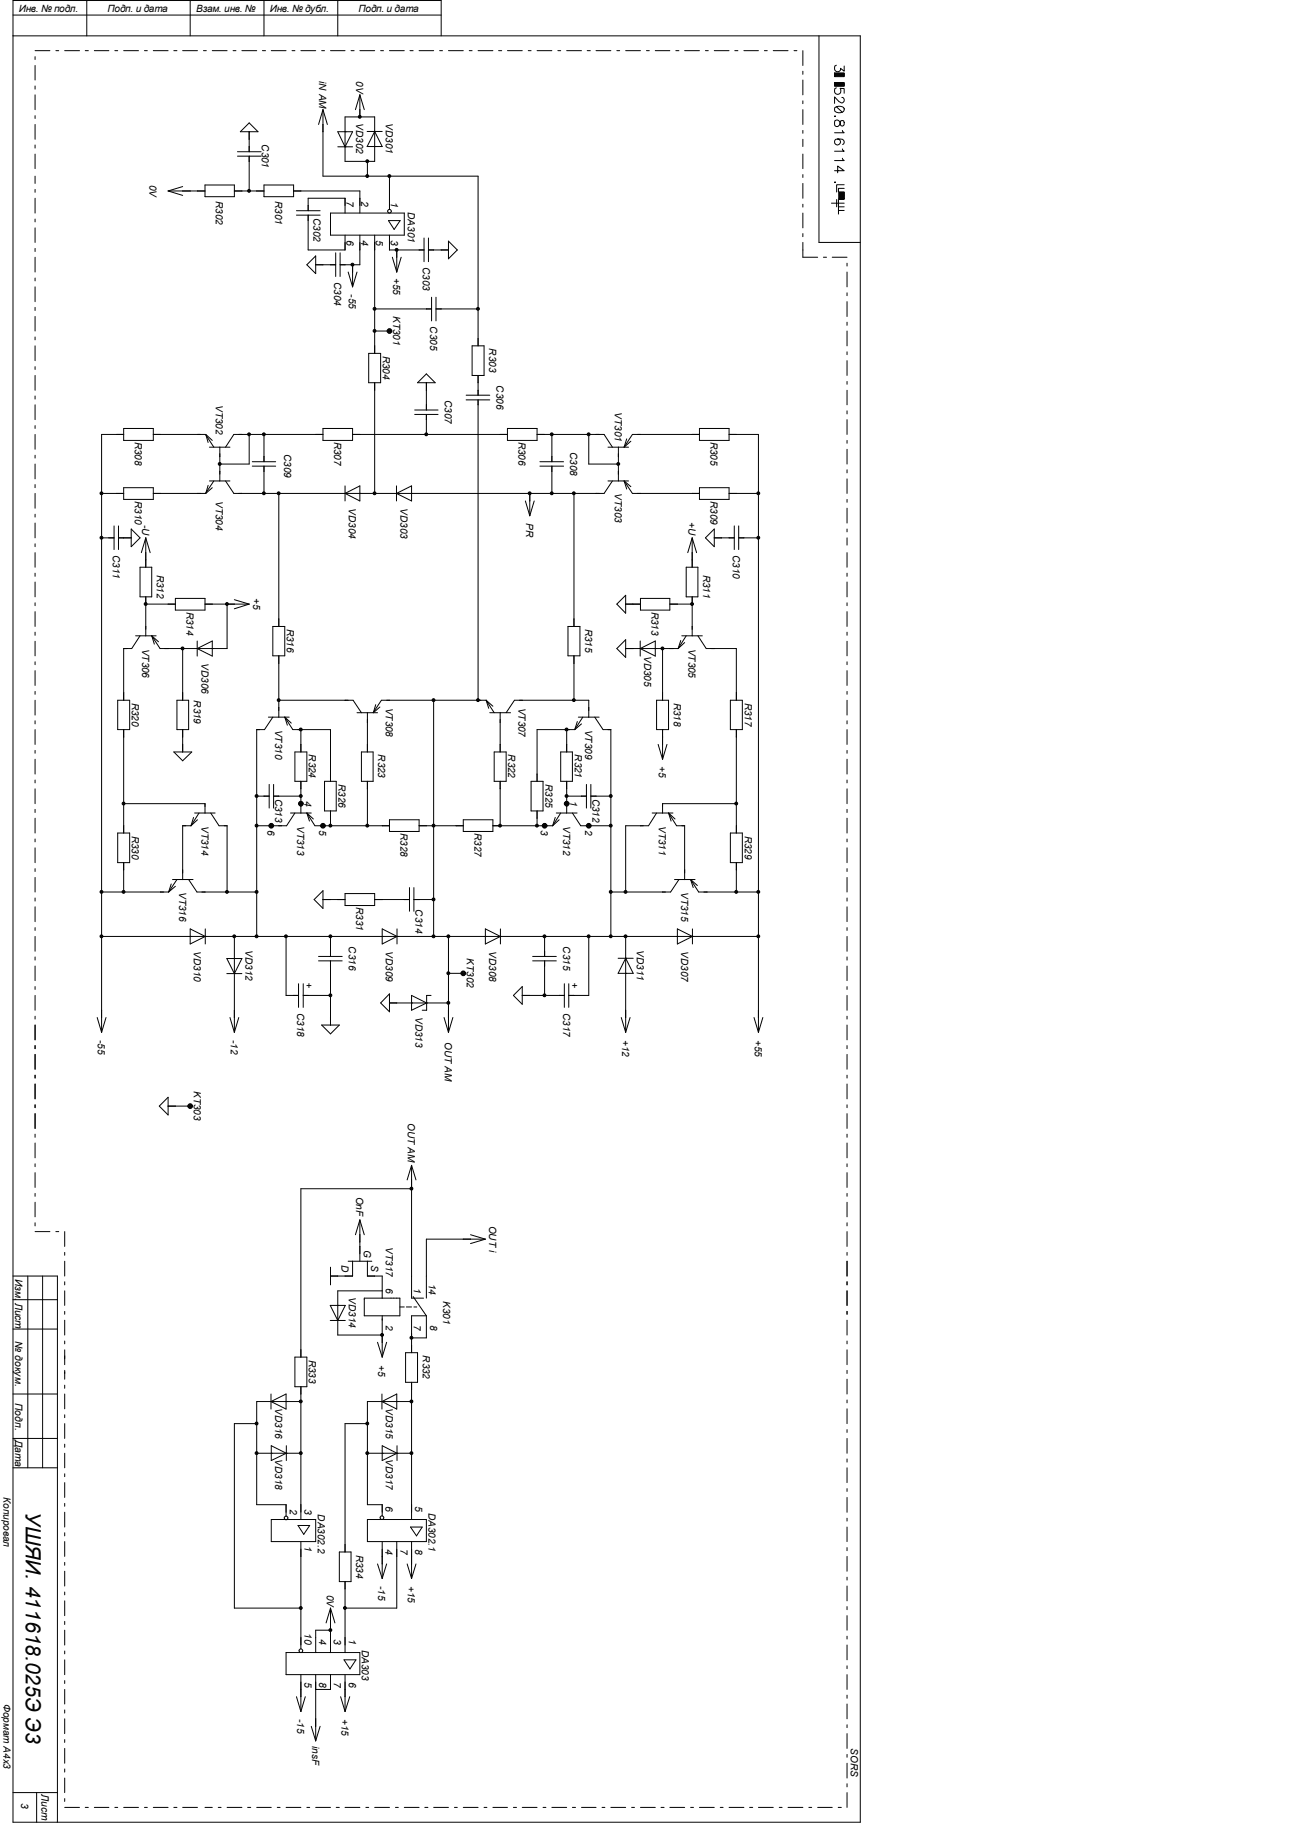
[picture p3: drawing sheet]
<svg xmlns="http://www.w3.org/2000/svg" width="210mm" height="297mm" viewBox="0 0 210 297" stroke-linecap="round" stroke-linejoin="round" font-family="sans-serif">
<g fill="none" stroke="#000" stroke-width=".16">
<path d="M2.1 5.8h138.1v291.1h-138.1v-296.8h69.8v5.7M2.1 2.5h69.8M5.7 9.2v.5M5.7 10.7v2.3M5.7 14v.5M5.7 15.5v2.4M5.7 18.8v.5M5.7 8.3h2.4M9.1 8.3h.5M10.5 8.3h2.5M13.9 8.3h.5M14.1 .1v5.7"/>
<path d="M15.4 8.3h2.3M18.7 8.3h.5M20.2 8.3h2.4M23.5 8.3h.5M25 8.3h2.4M28.3 8.3h.5M29.8 8.3h2.4M31 .1v5.7M33.1 8.3h.5M34.6 8.3h2.4M38 8.3h.4M39.4 8.3h2.4"/>
<path d="M42.8 8.3h.5M43 .1v5.7M44.2 8.3h2.4M47.6 8.3h.4M49 8.3h2.4M52.4 8.3h.5M52.6 17.9v10.8h25.3v27.6M52.6 17.9l.7 2.4M52.6 17.9l-.7 2.4M53.8 8.3h2.4M55 .1v5.7M56.2 19h4.8v7.3h-4.8z"/>
<path d="M57.2 8.3h.5M58.6 8.3h2.4M58.6 15.5v3.5M58.6 15.5l.8 2.4M58.6 15.5l-.7 2.4M62 8.3h.5M63.5 8.3h2.4M66.8 8.3h.5M68.3 8.3h2.4M71.6 8.3h.5M73.1 8.3h2.4M76.5 8.3h.4"/>
<path d="M77.9 8.3h2.4M81.2 8.3h.5M82.7 8.3h2.4M86.1 8.3h.4M87.5 8.3h2.4M90.9 8.3h.5M92.3 8.3h2.4M95.7 8.3h.5M97.1 8.3h2.4M100.5 8.3h.5M101.9 8.3h2.5M105.3 8.3h.5"/>
<path d="M106.8 8.3h2.3M110.1 8.3h.5M111.5 8.3h2.5M114.9 8.3h.5M116.4 8.3h2.4M119.7 8.3h.5M121.2 8.3h2.4M124.5 8.3h.5M126 8.3h2.4M129.4 8.3h.4M130.8 8.3v2.4M130.8 11.6v.5"/>
<path d="M130.8 13v2.5M130.8 16.4v.5M130.8 17.9v2.4M133.4 5.8v33.7h6.8M136 11.9h1.5v.6h-1.5zM136 13.5h1.5v.6h-1.5zM136 18.9h.1l-.1 .1zM136 11.9h1.5M136 12h1.5M136 12.1h1.5M136 12.2h1.5M136 12.3h1.5"/>
<path d="M136 12.4h1.5M136 13.5h1.5M136 13.6h1.5M136 13.7h1.5M136 13.8h1.5M136 13.9h1.5M136 14h1.5M136 17.5a1.07 1.07 0 0 1 1.5 .2v.2a.99 .99 0 0 1-1.5 .2zM136 19.7l.1-.1a.48 .48 0 0 1 .8 .4l.1 .4 .3 .1a.57 .57 0 0 0 .2-.8 .33 .33 0 0 0-.6 .2 .58 .58 0 0 1-.2 .6 .58 .58 0 0 1-.7-.1zM136.3 17.4l.9 .9M136.3 10.6a.53 .53 0 0 0-.4 .6 .53 .53 0 0 0 .6 .5 .53 .53 0 0 0 .4-.6l.6 .5v-.8M136.3 14.3a.54 .54 0 0 0-.4 .7 .54 .54 0 0 0 .7 .3 .54 .54 0 0 0 .4-.6l-.1-.3h.6v.8"/>
<path d="M137.2 15.9h.2l.1 .3v.4a.32 .32 0 0 1-.6 .1l-.9-.9v1M5.7 20.3v2.4M5.7 23.6v.5M5.7 25.1v2.4M5.7 28.7v1.2M5.7 30.9v.4M5.7 32.3v2.4M5.7 35.7v.5M5.7 37.1v2.4M27.4 31.1h6M27.4 31.1l2.4 .7M29.8 30.4l-2.4 .7"/>
<path d="M33.4 30.1h4.8v1.9h-4.8zM38.2 31.1h4.8M38.7 24.7h3.8M38.7 25.4h3.8M40.6 21.5v3.2M40.6 25.4v5.7M40.6 20l1.4 1.5h-2.8zM43 30.1h4.8v1.9h-4.8zM47.8 31.1h10.8v3.6M48.3 34.3h3.9M48.3 35.1h3.9M50.2 34.3v-2h6v2.4"/>
<path d="M50.2 35.1v5.6h6v-2.4M53.8 34.7h12.1v3.6h-12.1zM55 23.9h2.4M55 21.5h2.4l-1.2 2.4zM56.2 23.9h.1M56.2 21.5h.1M58.6 38.3v4.8h-3.2M59.8 21.4h2.5M59.9 26.3v2.4M61 21.4h.1M61 23.9h.1M61 38.3v19.3"/>
<path d="M61 21.4l1.3 2.5h-2.5zM63.3 35.9h1.9l-1 1.5zM63.5 38.3v2.4h5.6M63.5 28.7v5.4M69.1 38.8v3.8M69.8 38.8v3.8M73.1 39.3l1.4 1.4-1.4 1.5zM130.8 21.3v.4M130.8 22.7v1.2M130.8 25.1v2.4M130.8 28.4v.5M130.8 29.9v2.4"/>
<path d="M130.8 33.3v.4M130.8 34.7v2.4M130.8 38.1v.5M130.8 39.5v2.4h2.4M135.5 33.1h2M136 27.8h1.5l-1-.7v1.1M136 29.7h.1l-.1 .1zM136.3 32.5v1.2M136.5 22.6a.49 .49 0 0 1 .3 .8 .49 .49 0 0 1-.8 .1 .49 .49 0 0 1 .2-.8 1.62 1.62 0 0 1 1.3 .2 .44 .44 0 0 1-.2 .6M136.6 32.5v1.2M136.6 34.3h.9M136.7 32.3h.8"/>
<path d="M136.7 31.3h.8M136.7 31.4h.8M136.7 31.5h.8M136.7 31.6h.8M136.7 31.7h.8M136.7 31.8h.8M136.7 31.9h.8M136.7 32h.8M136.7 32.1h.8M136.7 32.2h.8M137.2 21.3l.3 .3h-1.5M137.2 24.3l.3 .3h-1.5"/>
<path d="M137.2 25.8l.3 .4h-1.5M137.5 30.1h-1.2v1.2M137.5 30.7h-.9v.6M137.5 32.4h-.8v.1h.8v-1.2h-.8v1.2M137.5 33.7h-.9v1.2M5.7 40.5v.5M5.7 41.9v2.4M5.7 45.3v.5M5.7 46.7v2.4M5.7 50.1v.5M5.7 51.6v2.3M5.7 54.9v.5"/>
<path d="M5.7 56.3v2.5M5.7 59.7v.5M51.4 43.1h3.3M51.4 41.7v2.9l-1.4-1.5zM54.7 41.2v3.8M55.4 41.2v3.8M56.7 44.3l.7 2.4M57.4 43.1v3.6M58.2 44.3l-.8 2.4M60.1 57.6h1.9v4.8h-1.9zM61 50.3h9.3M61 53.9h2.5"/>
<path d="M63.5 53.9h.1M63.9 41.9l.7 2.4M64.6 40.7v3.6M65.4 41.9l-.8 2.4M69.8 40.7h3.3M70.3 48.4v3.9M71 50.3h6.9M71 48.4v3.9M76.9 56.3h2v4.9h-2zM134.2 41.9h.5M135.6 41.9h2.4M138 42.9v.4"/>
<path d="M138 44.3v2.4M138 47.7v.5M138 49.1v2.5M138 52.5v.5M138 53.9v2.4M138 57.3v.5M138 58.8v2.4M5.7 61.2v2.4M5.7 64.5v.5M5.7 66v2.4M5.7 69.3v.5M5.7 70.8v2.4"/>
<path d="M5.7 74.2v.4M5.7 75.6v2.4M5.7 79v.5M20.2 70.8h-3.6v97.4M20.2 69.8h4.8v2h-4.8zM20.2 79.5h4.8v1.9h-4.8zM25 70.8h8.5l1.3 2.1M33.9 79.1l-.4 1.3 1.1-.9M34.1 78.4h3.4M34.1 72.9h3.4M34.6 71.8l-1.1-1 .4 1.3M34.8 78.4l-1.3 2h-8.5"/>
<path d="M35.8 72.9v5.5M36.7 78.4l1.4 2h60.3l1.4-2M40.6 70.8v4.8h-4.8M41.1 75.2h3.8M41.1 75.9h3.8M43 70.8v4.4M43 75.9v4.5M52.6 70.8h-14.5l-1.4 2.1M52.6 69.8h4.8v2h-4.8zM56.2 79.2v2.4M57.4 70.8h25.3M61 62.4v18"/>
<path d="M64.6 79.2v2.4M67.6 66.8h3.8M67.6 67.5h3.8M68 62.4l1.5-1.5 1.4 1.5zM69.5 62.4v4.4M69.5 67.5v3.3M75.9 64.4h3.9M75.9 65.2h3.9M77.9 61.2v3.2M77.9 65.2v48.9M82.7 69.8h4.8v2h-4.8zM87.5 70.8h10.9l1.4 2.1"/>
<path d="M88 75.2h3.8M88 75.9h3.8M89.9 70.8v4.4M89.9 75.9v4.5M95.9 70.8v4.8h4.9M99.1 78.4h3.3M99.1 72.9h3.3M100.8 72.9v5.5M101.7 78.4l1.3 2h11M101.7 78.4l1.1 .9M101.7 78.4l.4 1.3M102.1 71.5l-.4 1.4"/>
<path d="M102.8 71.9l-1.1 1M114 70.8h-11l-1.3 2.1M114 69.8h4.8v2h-4.8zM114 79.5h4.8v1.9h-4.8zM118.8 70.8h4.8v97.4M138 62.1v.5M138 63.6v2.4M138 66.9v.5M138 68.4v2.4M138 71.8v.4M138 73.2v2.4M138 76.5v.5"/>
<path d="M138 78v2.4M5.7 80.4v2.4M5.7 83.8v.4M5.7 85.2v2.4M5.7 88.6v.5M5.7 90v2.4M5.7 93.4v.5M5.7 94.8v2.4M5.7 98.2v.5M5.7 99.7v2.4M16.6 80.4h3.6M16.6 87.6h2"/>
<path d="M18.6 85.7v3.8M19.3 87.6h2.1M19.3 85.7v3.8M21.4 86.2l1.4 1.4-1.4 1.5zM22.8 92.4h1.9v4.8h-1.9zM23.7 98.4h4.9M23.7 87.6v4.8M23.7 97.2v6.4M23.7 87.6l.8 2.4M23.7 87.6l-.7 2.4M28.6 97.5h4.8v1.9h-4.8zM33.4 98.4h7.2"/>
<path d="M37 98.4v7.3h-10.9l-1.4-2.1M38.2 97.7l2.4 .7M40.6 98.4l-2.4 .8M45.4 80.4v21.7M56.2 80.4h.1M56.2 80.4l2.4-1.2v2.4zM58.6 80.4h.1M64.6 80.4h.1M64.6 80.4l2.5-1.2v2.4zM67.1 80.4h.1M85.6 81.6l.7 2.4M86.3 80.4v3.6"/>
<path d="M87 81.6l-.7 2.4M93.5 80.4v21.7M101.9 98.4h2.5M101.9 97v2.9l-1.4-1.5zM104.4 97.5h4.7v1.9h-4.7zM109.1 98.4h3.7M111.8 92.4h1.9v4.8h-1.9zM112.8 87.6v4.8M112.8 97.2v6.4M112.8 87.6l.7 2.4M112.8 87.6l-.7 2.4M116.4 87.6h3.2"/>
<path d="M116.4 86.2v2.9l-1.5-1.5zM118.8 80.4h4.8M119.6 85.7v3.8M120.4 87.6h3.2M120.4 85.7v3.8M138 81.4v.4M138 82.8v2.4M138 86.2v.5M138 87.6v1.2M138 90v2.4M138 93.4v.5M138 94.8v2.4"/>
<path d="M138 98.2v.5M138 99.7v2.4M5.7 103v.5M5.7 104.5v2.3M5.7 107.8v.5M5.7 109.3v2.4M5.7 112.6v.5M5.7 114.1v2.4M5.7 117.4v.5M5.7 118.9v2.4M19.2 114.1h1.9v4.8h-1.9zM20.2 118.9v16.8"/>
<path d="M22.1 103.6h3.3M22.8 103.6l-1.3 2.1h-1.3v8.4M24.7 103.6l1.1 1M24.7 103.6l.4 1.3M28.8 114.1h1.9v4.8h-1.9zM29.8 105.7v8.4M29.8 118.9v3.6M32.1 105.7h.1M32.1 104.4v2.5M32.1 105.7l2.5-1.3v2.5zM34.6 105.7h.1M43.7 116.8h3.4"/>
<path d="M44.4 116.8l-1.3 2.1h-1.3v33.7M44.4 102.1h2v4.7h-2zM45.4 106.8v10M45.4 114.1h12.1l1.4 2M46.4 116.8l1.3 2.1h6.1v8.4M46.4 116.8l1.1 1M46.4 116.8l.4 1.4M49 118.9v3.6M58.2 116.1h3.3M59.9 116.1v6.4M61.2 114.8l-.4 1.3 1.1-.9M70.7 114.1v38.5"/>
<path d="M79.2 114.1h-17.1l-1.3 2M79.2 114.1l.4 1.3M79.2 114.1l1.1 1M79.2 114.1l1.3 2M79.8 116.1h3.4M81.5 116.1v6.4M82.5 116.1l1.3-2h12.1v2.7M92.3 118.9v3.6M92.5 102.1h2v4.7h-2zM93.5 106.8v7.3M93.6 118.9h-6.1v8.4M94.1 117.6l-.5 1.3"/>
<path d="M94.2 116.8h3.4M94.7 117.9l-1.1 1M95 116.8l-1.4 2.1M96.9 116.8l1.4 2.1h1.2v33.7M100.5 105.7l1.4-1.5v2.9zM101.9 105.7h8.6M104.3 105.7h.1M104.3 104.4v2.5M104.3 105.7l2.5-1.3v2.5zM106.8 105.7h.1M107 114.1h1.9v4.8h-1.9zM107.9 105.7v8.4"/>
<path d="M107.9 118.9v4.8M110.9 104.4l-.4 1.3M111.1 103.6h3.3M111.5 104.7l-1 1M111.8 103.6l-1.3 2.1M113.7 103.6l1.4 2.1h4.9v8.4M119 114.1h1.9v4.8h-1.9zM120 118.9v16.8M138 103v.5M138 104.5v2.3M138 107.8v.5M138 109.3v2.4"/>
<path d="M138 112.6v.5M138 114.1v2.4M138 117.4v.5M138 118.9v2.4M5.7 122.3v.4M5.7 123.7v2.4M5.7 127.1v.5M5.7 128.5v2.4M5.7 131.9v.5M5.7 133.3v2.4M5.7 136.7v.5M5.7 138.1v2.4"/>
<path d="M19.2 135.7h1.9v4.8h-1.9zM20.2 130.9h13.2v1.6M28.3 122.5h2.9l-1.4 1.5zM31.1 134.5h-1.3v8.8M31.5 133.2l-.4 1.3M31.7 132.5h3.4M32.2 133.6l-1.1 .9M32.4 132.5l-1.3 2M34.3 132.5l1.4 2h1.3v10.8M41.8 129.7h2.1M43.9 127.8v3.9M44.2 134.5h.1"/>
<path d="M44.6 129.7h4.4M44.6 127.8v3.9M47.3 132.5h3.4M48 132.5l-1.3 2h-4.9M48 122.5h2v4.8h-2zM49 130.9h.1M49 127.3v5.2M50 132.5l1.3 2h12.2M50 132.5l1.1 .9M50 132.5l.4 1.3M52.6 134.5h.1M52.9 127.3h1.9v4.8h-1.9z"/>
<path d="M53.8 132.1v2.4M58.9 122.5h1.9v4.8h-1.9zM59.9 127.3v7.2M63.5 133.6h4.8v1.9h-4.8zM68.3 134.5h7.2M75.5 133.6h4.8v1.9h-4.8zM80.3 134.5h9.7M80.5 122.5h2v4.8h-2zM81.5 127.3v7.2M86.5 127.3h2v4.8h-2zM87.5 132.1v2.4M88.7 134.5h.1"/>
<path d="M90.5 133.2l-.5 1.3M90.6 132.5h3.4M91.1 133.6l-1.1 .9M91.4 122.5h1.9v4.8h-1.9zM91.4 132.5l-1.4 2M92.3 130.9h.1M92.3 129.7h3.2M92.3 127.3v5.2M93.3 132.5l1.3 2h4.9M95.5 127.8v3.9M95.9 134.5h.1M96.3 129.7h3.2"/>
<path d="M96.3 127.8v3.9M106.3 132.5h3.3M107 132.5l-1.3 2h-3.8v10.8M107.2 121.3l.7 2.4M108.7 121.3l-.8 2.4M108.9 132.5l1.3 2h1.3v8.8M108.9 132.5l1.1 .9M108.9 132.5l.4 1.3M119 135.7h1.9v4.8h-1.9zM120 130.9h-12.1v1.6M138 122.3v.4M138 123.7v2.4"/>
<path d="M138 127.1v.5M138 128.5v2.4M138 131.9v.5M138 133.3v2.4M138 136.7v.5M138 138.1v2.4M5.7 141.5v.5M5.7 143v2.3M5.7 146.3v.5M5.7 147.7v2.5M5.7 151.1v.5M5.7 152.6v2.4"/>
<path d="M5.7 155.9v.5M5.7 157.4v2.4M16.6 145.3h10.9M16.6 152.6h107M20.2 140.5v4.8M27.9 144l-.4 1.3M28.1 143.3h3.4M28.6 144.4l-1.1 .9M28.8 143.3l-1.3 2M30.7 143.3l1.4 2h9.7M31 152.6h.1M31 151.3l2.4 1.3-2.4 1.2z"/>
<path d="M33.4 152.6h.1M33.4 151.3v2.5M37 158.6h2.4M37 156.2h2.4l-1.2 2.4zM38.2 158.6h.1M38.2 156.2h.1M38.2 152.6v15.6M46.6 152.6v9.6h2M51.9 156.5h3.9M51.9 155.8h3.9M52.6 145.1v2.9l-1.4-1.4zM52.6 146.6h3.6"/>
<path d="M53.8 152.6v3.2M53.8 156.5v10.5M56.2 145.6h4.8v1.9h-4.8zM61 146.6h5.7M62.3 152.6h.1M62.3 151.3l2.4 1.3-2.4 1.2zM64.7 152.6h.1M64.7 151.3v2.5M66.7 144.6v3.9M67.4 146.6h3.3M67.4 144.6v3.9M73.1 152.6v15.6"/>
<path d="M73.1 158.6h2.4M75.5 158.6h.1M79.1 152.6h.1M79.1 151.3l2.4 1.3-2.4 1.2zM81.5 152.6h.1M81.5 151.3v2.5M86.8 156.5h3.8M86.8 155.8h3.8M88.7 152.6v3.2M88.7 156.5v5.7M95.9 152.6v9.6h-3.2M100.7 156.1h2.5"/>
<path d="M101.9 156.1h.1M101.9 158.6h.1M101.9 156.1l1.3 2.5h-2.5zM101.9 152.6v15.6M109.9 143.3h3.3M110.4 152.6h.1M110.4 151.3l2.4 1.3-2.4 1.2zM110.6 143.3l-1.3 2h-9.8M112.5 143.3l1.3 2h9.8M112.5 143.3l1.1 1M112.5 143.3l.4 1.3M112.8 152.6h.1"/>
<path d="M112.8 151.3v2.5M120 140.5v4.8M138 141.5v.5M138 143v2.3M138 146.3v.5M138 147.7v2.5M138 151.1v.5M138 152.6v2.4M138 155.9v.5M138 157.4v2.4M5.7 160.7v.5M5.7 162.2v2.4"/>
<path d="M5.7 165.6v.4M5.7 167v2.4M5.7 170.3v.6M5.7 171.8v2.4M5.7 175.2v.4M5.7 176.6v2.4M15.8 165.8l.8 2.4M17.3 165.8l-.7 2.4M27.4 178.8v2.9l-1.4-1.5zM37.5 165.8l.7 2.4M38.9 165.8l-.7 2.4M48.6 160.3v3.8"/>
<path d="M49.4 162.2h4.4M49.4 160.3v3.8M52.4 167h2.9l-1.5 1.4zM63.5 163.4h9.6M63.5 161.9v2.9l-1.5-1.4zM67.1 163.4h.1M67.1 162.2l2.4 1.2-2.4 1.2zM69.5 163.4h.1M70.2 162.2h-.7v2.4h-.7M72.3 165.8l.8 2.4M73.8 165.8l-.7 2.4M85.1 162.2h6.8"/>
<path d="M85.1 160.7v2.9l-1.4-1.4zM91.9 160.3v3.8M92.7 160.3v3.8M101.2 165.8l.7 2.4M102.7 165.8l-.8 2.4M122.9 165.8l.7 2.4M124.3 165.8l-.7 2.4M138 160.7v.5M138 162.2v2.4M138 165.6v.4M138 167v2.4M138 170.3v.6"/>
<path d="M138 171.8v2.4M138 175.2v.4M138 176.6v2.4M5.7 180v.5M5.7 181.4v2.5M5.7 184.8v.5M5.7 186.2v2.4M5.7 189.6v.5M5.7 191.1v2.4M5.7 194.4v.5M5.7 195.9v2.3M5.7 199.2v.5"/>
<path d="M27.4 180.2h3.6M31 180.2h.1M58.6 198.8v6.7M58.6 198.8l-.7 2.4M58.6 198.8l.8 2.4M67.1 193.7h-18.1v27.4M67.1 189.9v21.6h1.9M67.1 189.9l-.8 2.3M67.1 189.9l.7 2.3M138 180v.5M138 181.4v2.5M138 184.8v.5"/>
<path d="M138 186.2v2.4M138 189.6v.5M138 191.1v2.4M138 194.4v.5M138 195.9v2.3M138 199.2v.5M2.1 207.9h7.3v89M2.1 211.8h7.3M2.1 216.5h7.3M4.5 207.9v31.2M5.7 200.7h2.4M6.9 207.9v31.2"/>
<path d="M9.1 200.7h.5M10.5 200.7v2.4M10.5 204v.5M10.5 205.5v2.4M10.5 208.8v.5M10.5 210.3v2.4M10.5 213.7v.4M10.5 215.1v2.4M10.5 218.5v.4M10.5 219.9v2.4M53.8 215.1h2.5M53.8 212.7h2.5l-1.3 2.4z"/>
<path d="M53.8 206.5v2.8M55 215.1h.1M55 212.7h.1M56.7 205.5h3.9M57.4 205.5v2.4h-3.6M59.4 211.5h5.8v2.9h-5.8zM59.9 205.5v2.4h2.4v3.6M61.5 218.7l.8 2.4M62.3 214.4v6.7M62.3 210.3h-7.3v7.2h7.3M63 218.7l-.7 2.4M65.2 212.9h.7"/>
<path d="M66.2 212.9h.9M67.3 211.2l2.2 3.2M67.4 212.9h.5M69.5 214.4h-2.4v6M69.5 214.4v3.6h-2.4M76.7 201.2l2.4 .7M79.1 201.9h-9.6v9.6M79.1 201.9l-2.4 .7M138 200.7v2.4M138 204v.5M138 205.5v2.4M138 208.8v.5"/>
<path d="M138 210.3v2.4M138 213.7v.4M138 215.1v2.4M138 218.5v.4M138 219.9v2.4M2.1 234.4h7.3M2.1 239.1h7.3M2.1 227.1h7.3M10.5 223.3v1.4M10.5 225.7v.5M10.5 227.1v2.4M10.5 230.5v.5"/>
<path d="M10.5 231.9v2.5M10.5 235.3v.5M10.5 236.8v2.3M41.8 231.9h-3.6v30.1h10.8M41.8 236.8h7.2M44.2 228.3h.1M44.2 228.3l2.4-1.2v2.5zM44.2 227.1v2.5M44.2 236.8h.1M44.2 235.5l2.5 1.3-2.5 1.2zM46.6 228.3h.1M46.7 236.8h.1"/>
<path d="M46.7 235.5v2.5M48 221.1h2v4.8h-2zM49 225.9v21.7M49 228.3h-7.2v16.9h4.8v1.8M59.9 231.9h-3.7v21M59.9 236.8h7.2M62.2 228.3h.1M62.2 228.3l2.4-1.2v2.5zM62.2 227.1v2.5M62.3 236.8h.1M62.3 235.5l2.4 1.3-2.4 1.2zM64.6 228.3h.1"/>
<path d="M64.7 236.8h.1M64.7 235.5v2.5M66.1 220.4h1.9v4.8h-1.9zM67.1 228.3h-7.2v16.9h2.4v1.8M67.1 225.2v22.4M138 223.3v.5M138 224.7v2.4M138 228.1v.5M138 229.5v2.4M138 232.9v.5M138 234.4v2.4M138 237.7v.5"/>
<path d="M138 239.1v2.5M10.5 240.1v.5M10.5 241.6v2.4M10.5 244.9v.5M10.5 246.4v2.4M10.5 249.7v.5M10.5 251.2v2.4M10.5 254.6v.4M10.5 256v2.4M10.5 259.4v.4M44.2 247.6h7.2v3.6h-7.2zM48.6 248.5h1.9l-1 1.5z"/>
<path d="M49 251.2v17.4M55.3 252.9h1.9v4.8h-1.9zM56.2 257.7v11.5M59.9 247.6h9.6v3.6h-9.6zM61.5 254.8l.8 2.4M62.3 251.2v6M63 254.8l-.7 2.4M64.6 251.2v10.8h-8.4M66.3 254.8l.8 2.4M66.9 248.8h1.9l-.9 1.4zM67.1 251.2v6M67.8 254.8l-.7 2.4"/>
<path d="M138 242.5v.5M138 244v2.4M138 247.4v.4M138 248.8v2.4M138 252.1v.5M138 253.6v2.4M138 257v.4M138 258.4v2.4M10.5 260.8v2.4M10.5 264.2v.5M10.5 265.6v2.4M10.5 269v.5"/>
<path d="M10.5 270.4v2.4M10.5 273.8v.5M10.5 275.3v2.3M10.5 278.6v.5M46.6 269.2h12v3.6h-12zM48.3 276.4l.7 2.4M49 272.8v6M49.7 276.4l-.7 2.4M51.4 272.8v10.8M53.8 262v7.2M53.8 272.8v2.5h-2.4M53.8 265.6h-2.4v3.6"/>
<path d="M53.8 262l.8 2.4M53.8 262l-.7 2.4M55.5 276.4l.7 2.4M56 270.4h2l-1 1.5zM56.2 272.8v6M57 276.4l-.8 2.4M138 261.7v.6M138 263.2v2.4M138 266.6v.4M138 268v2.4M138 271.4v.5M138 272.8v2.5"/>
<path d="M138 276.2v.5M138 277.6v2.4M2.1 292.1h7.3M6 292.1v4.8M10.5 280v2.4M10.5 283.4v.5M10.5 284.9v2.4M10.5 288.2v.5M10.5 289.7v2.4M10.5 293v.5M10.5 294.5h2.5M13.9 294.5h.5"/>
<path d="M15.4 294.5h2.3M18.7 294.5h.5M20.2 294.5h2.4M23.5 294.5h.5M25 294.5h2.4M28.3 294.5h.5M29.8 294.5h2.4M33.4 294.5h1.2M35.6 294.5h.4M37 294.5h2.4M40.3 294.5h.6M41.8 294.5h2.4"/>
<path d="M45.2 294.5h.4M46.6 294.5h2.4M50 294.5h.5M50.7 281.3l.7 2.3M51.4 294.5h2.4M52.2 281.3l-.8 2.3M54.8 294.5h.5M56.2 294.5h2.4M59.6 294.5h.5M61 294.5h2.5M64.4 294.5h.5M65.9 294.5h2.4"/>
<path d="M69.2 294.5h.5M70.7 294.5h2.4M74 294.5h.5M75.5 294.5h2.4M78.9 294.5h.4M80.3 294.5h2.4M83.7 294.5h.5M85.1 294.5h2.4M88.5 294.5h.4M89.9 294.5h2.4M93.3 294.5h.5M94.7 294.5h2.4"/>
<path d="M98.1 294.5h.5M99.5 294.5h2.4M102.9 294.5h.5M104.4 294.5h2.4M107.7 294.5h.5M109.1 294.5h2.4M112.5 294.5h.5M114 294.5h2.4M117.3 294.5h.5M118.8 294.5h2.4M122.1 294.5h.5M123.6 294.5h2.4"/>
<path d="M127 294.5h.4M128.4 294.5h2.4M131.8 294.5h.4M133.2 294.5h2.4M136.6 294.5h.5M138 281v.5M138 282.4v2.5M138 285.8v.5M138 287.3v2.4M138 290.6v.5M138 292.1v2.4"/>
<circle cx="63.5" cy="34.4" r=".3"/>
<circle cx="63.5" cy="53.9" r=".38"/>
<circle cx="63.5" cy="53.9" r=".21"/>
<circle cx="63.5" cy="53.9" r=".3"/>
<circle cx="63.5" cy="53.9" r=".08"/>
<circle cx="44.2" cy="134.5" r=".38"/>
<circle cx="44.2" cy="134.5" r=".21"/>
<circle cx="44.2" cy="134.5" r=".3"/>
<circle cx="44.2" cy="134.5" r=".08"/>
<circle cx="49" cy="130.9" r=".38"/>
<circle cx="49" cy="130.9" r=".21"/>
<circle cx="49" cy="130.9" r=".3"/>
<circle cx="49" cy="130.9" r=".08"/>
<circle cx="52.6" cy="134.5" r=".38"/>
<circle cx="52.6" cy="134.5" r=".21"/>
<circle cx="52.6" cy="134.5" r=".3"/>
<circle cx="52.6" cy="134.5" r=".08"/>
<circle cx="88.7" cy="134.5" r=".38"/>
<circle cx="88.7" cy="134.5" r=".21"/>
<circle cx="88.7" cy="134.5" r=".3"/>
<circle cx="88.7" cy="134.5" r=".08"/>
<circle cx="92.3" cy="130.9" r=".38"/>
<circle cx="92.3" cy="130.9" r=".21"/>
<circle cx="92.3" cy="130.9" r=".3"/>
<circle cx="92.3" cy="130.9" r=".08"/>
<circle cx="95.9" cy="134.5" r=".38"/>
<circle cx="95.9" cy="134.5" r=".21"/>
<circle cx="95.9" cy="134.5" r=".3"/>
<circle cx="95.9" cy="134.5" r=".08"/>
<circle cx="75.5" cy="158.6" r=".38"/>
<circle cx="75.5" cy="158.6" r=".21"/>
<circle cx="75.5" cy="158.6" r=".3"/>
<circle cx="75.5" cy="158.6" r=".08"/>
<circle cx="31" cy="180.2" r=".38"/>
<circle cx="31" cy="180.2" r=".21"/>
<circle cx="31" cy="180.2" r=".3"/>
<circle cx="31" cy="180.2" r=".08"/>
<circle cx="46.6" cy="247.3" r=".3"/>
<circle cx="62.2" cy="247.3" r=".3"/>
<circle cx="49" cy="268.9" r=".3"/>
</g>
<g fill="#000" stroke="#000" stroke-width=".16">
<circle cx="58.6" cy="19" r=".23"/>
<circle cx="40.6" cy="31.1" r=".23"/>
<circle cx="59.8" cy="26.3" r=".23"/>
<circle cx="59.8" cy="28.7" r=".23"/>
<circle cx="63.4" cy="28.7" r=".23"/>
<circle cx="57.4" cy="43.1" r=".23"/>
<circle cx="61" cy="50.3" r=".23"/>
<circle cx="61" cy="53.9" r=".23"/>
<circle cx="64.6" cy="40.7" r=".23"/>
<circle cx="77.9" cy="50.3" r=".23"/>
<circle cx="35.8" cy="75.6" r=".23"/>
<circle cx="40.6" cy="70.8" r=".23"/>
<circle cx="43" cy="70.8" r=".23"/>
<circle cx="69.4" cy="70.8" r=".23"/>
<circle cx="89.9" cy="70.8" r=".23"/>
<circle cx="95.9" cy="70.8" r=".23"/>
<circle cx="100.7" cy="75.6" r=".23"/>
<circle cx="16.5" cy="87.6" r=".23"/>
<circle cx="16.5" cy="80.4" r=".23"/>
<circle cx="23.7" cy="98.4" r=".23"/>
<circle cx="37" cy="98.4" r=".23"/>
<circle cx="43" cy="80.4" r=".23"/>
<circle cx="45.4" cy="80.4" r=".23"/>
<circle cx="61" cy="80.4" r=".23"/>
<circle cx="86.3" cy="80.4" r=".23"/>
<circle cx="89.9" cy="80.4" r=".23"/>
<circle cx="93.5" cy="80.4" r=".23"/>
<circle cx="112.8" cy="98.4" r=".23"/>
<circle cx="123.5" cy="80.4" r=".23"/>
<circle cx="123.5" cy="87.6" r=".23"/>
<circle cx="29.7" cy="105.6" r=".23"/>
<circle cx="45.4" cy="114.1" r=".23"/>
<circle cx="49" cy="118.9" r=".23"/>
<circle cx="70.6" cy="114.1" r=".23"/>
<circle cx="77.9" cy="114.1" r=".23"/>
<circle cx="92.3" cy="118.9" r=".23"/>
<circle cx="93.5" cy="114.1" r=".23"/>
<circle cx="107.9" cy="105.6" r=".23"/>
<circle cx="20.1" cy="130.9" r=".23"/>
<circle cx="41.8" cy="129.7" r=".23"/>
<circle cx="41.8" cy="134.5" r=".23"/>
<circle cx="44.2" cy="134.5" r=".23"/>
<circle cx="49" cy="129.7" r=".23"/>
<circle cx="49" cy="130.9" r=".23"/>
<circle cx="52.6" cy="134.5" r=".23"/>
<circle cx="53.8" cy="134.5" r=".23"/>
<circle cx="59.8" cy="134.5" r=".23"/>
<circle cx="70.6" cy="134.5" r=".23"/>
<circle cx="81.5" cy="134.5" r=".23"/>
<circle cx="87.5" cy="134.5" r=".23"/>
<circle cx="88.7" cy="134.5" r=".23"/>
<circle cx="92.3" cy="130.9" r=".23"/>
<circle cx="92.3" cy="129.7" r=".23"/>
<circle cx="99.5" cy="129.7" r=".23"/>
<circle cx="99.5" cy="134.5" r=".23"/>
<circle cx="120" cy="130.9" r=".23"/>
<circle cx="16.5" cy="145.3" r=".23"/>
<circle cx="16.5" cy="152.5" r=".23"/>
<circle cx="20.1" cy="145.3" r=".23"/>
<circle cx="37" cy="145.3" r=".23"/>
<circle cx="38.2" cy="152.5" r=".23"/>
<circle cx="41.8" cy="145.3" r=".23"/>
<circle cx="41.8" cy="152.5" r=".23"/>
<circle cx="46.6" cy="152.5" r=".23"/>
<circle cx="53.8" cy="152.5" r=".23"/>
<circle cx="70.6" cy="152.5" r=".23"/>
<circle cx="70.6" cy="146.5" r=".23"/>
<circle cx="73" cy="158.6" r=".23"/>
<circle cx="73" cy="152.5" r=".23"/>
<circle cx="88.7" cy="152.5" r=".23"/>
<circle cx="95.9" cy="152.5" r=".23"/>
<circle cx="99.5" cy="152.5" r=".23"/>
<circle cx="99.5" cy="145.3" r=".23"/>
<circle cx="101.9" cy="152.5" r=".23"/>
<circle cx="101.9" cy="145.3" r=".23"/>
<circle cx="120" cy="145.3" r=".23"/>
<circle cx="123.5" cy="152.5" r=".23"/>
<circle cx="123.5" cy="145.3" r=".23"/>
<circle cx="53.8" cy="162.2" r=".23"/>
<circle cx="73" cy="163.4" r=".23"/>
<circle cx="88.7" cy="162.2" r=".23"/>
<circle cx="67" cy="193.7" r=".23"/>
<circle cx="62.3" cy="217.5" r=".23"/>
<circle cx="67" cy="218" r=".23"/>
<circle cx="41.8" cy="236.7" r=".23"/>
<circle cx="41.8" cy="231.9" r=".23"/>
<circle cx="49" cy="228.3" r=".23"/>
<circle cx="49" cy="236.7" r=".23"/>
<circle cx="59.8" cy="231.9" r=".23"/>
<circle cx="59.8" cy="236.7" r=".23"/>
<circle cx="67" cy="228.3" r=".23"/>
<circle cx="67" cy="236.7" r=".23"/>
<circle cx="49" cy="262" r=".23"/>
<circle cx="53.8" cy="265.6" r=".23"/>
<circle cx="56.2" cy="262" r=".23"/>
</g>
<text font-size="3.4" x="4.2" y="246.4" transform="rotate(90 4.2 246.4)">УШЯИ. 411618.025Э Э3</text>
<g font-size="1.7">
<text x="56.4" y="32.8" transform="rotate(90 56.4 32.8)">7</text>
<text x="58.8" y="32.8" transform="rotate(90 58.8 32.8)">2</text>
<text x="63.7" y="32.9" transform="rotate(90 63.7 32.9)">1</text>
<text x="56.4" y="39.1" transform="rotate(90 56.4 39.1)">6</text>
<text x="58.8" y="39.1" transform="rotate(90 58.8 39.1)">4</text>
<text x="61.3" y="39.1" transform="rotate(90 61.3 39.1)">5</text>
<text x="63.7" y="39.1" transform="rotate(90 63.7 39.1)">3</text>
<text x="2.5" y="208.4" transform="rotate(90 2.5 208.4)">Изм.</text>
<text x="2.5" y="212.2" transform="rotate(90 2.5 212.2)">Лист</text>
<text x="2.5" y="218.5" transform="rotate(90 2.5 218.5)">№ докум.</text>
<text x="2.5" y="228.6" transform="rotate(90 2.5 228.6)">Подп.</text>
<text x="2.5" y="234.6" transform="rotate(90 2.5 234.6)">Дата</text>
<text x="47.2" y="245.9" transform="rotate(90 47.2 245.9)">2</text>
<text x="49.6" y="245.9" transform="rotate(90 49.6 245.9)">3</text>
<text x="62.8" y="245.4" transform="rotate(90 62.8 245.4)">6</text>
<text x="67.6" y="245.4" transform="rotate(90 67.6 245.4)">5</text>
<text x="49.6" y="251.9" transform="rotate(90 49.6 251.9)">1</text>
<text x="62.8" y="252.4" transform="rotate(90 62.8 252.4)">4</text>
<text x="65.2" y="252.4" transform="rotate(90 65.2 252.4)">7</text>
<text x="67.6" y="252.4" transform="rotate(90 67.6 252.4)">8</text>
<text x="49.6" y="266.1" transform="rotate(90 49.6 266.1)">10</text>
<text x="52" y="267.1" transform="rotate(90 52 267.1)">4</text>
<text x="54.4" y="267.1" transform="rotate(90 54.4 267.1)">3</text>
<text x="56.8" y="267.1" transform="rotate(90 56.8 267.1)">1</text>
<text x="49.6" y="274" transform="rotate(90 49.6 274)">5</text>
<text x="52" y="274" transform="rotate(90 52 274)">8</text>
<text x="54.4" y="274" transform="rotate(90 54.4 274)">7</text>
<text x="56.8" y="274" transform="rotate(90 56.8 274)">6</text>
<text x="3.4" y="293.8" transform="rotate(90 3.4 293.8)">3</text>
<text x="6.8" y="292.3" transform="rotate(90 6.8 292.3)">Лист</text>
</g>
<g font-size="1.6">
<text x="3.1" y="2">Инв. № подл.</text>
<text x="17.5" y="2">Подп. и дата</text>
<text x="32" y="2">Взам. инв. №</text>
<text x="44" y="2">Инв. № дубл.</text>
<text x="58.4" y="2">Подп. и дата</text>
<text x="52" y="13.2" transform="rotate(90 52 13.2)">iN AM</text>
<text x="58" y="13.3" transform="rotate(90 58 13.3)">0V</text>
<text x="42.7" y="23.5" transform="rotate(90 42.7 23.5)">C301</text>
<text x="58" y="20.1" transform="rotate(90 58 20.1)">VD302</text>
<text x="62.9" y="20.1" transform="rotate(90 62.9 20.1)">VD301</text>
<text x="24.4" y="30.1" transform="rotate(90 24.4 30.1)">0V</text>
<text x="35.2" y="32.7" transform="rotate(90 35.2 32.7)">R302</text>
<text x="44.8" y="32.7" transform="rotate(90 44.8 32.7)">R301</text>
<text x="51.1" y="35.5" transform="rotate(90 51.1 35.5)">C302</text>
<text x="66.5" y="34.5" transform="rotate(90 66.5 34.5)">DA301</text>
<text x="54.4" y="45.9" transform="rotate(90 54.4 45.9)">C304</text>
<text x="56.9" y="47.9" transform="rotate(90 56.9 47.9)">-55</text>
<text x="64.1" y="45.3" transform="rotate(90 64.1 45.3)">+55</text>
<text x="68.9" y="43.5" transform="rotate(90 68.9 43.5)">C303</text>
<text x="64.1" y="51.5" transform="rotate(90 64.1 51.5)">KT301</text>
<text x="70.1" y="53.2" transform="rotate(90 70.1 53.2)">C305</text>
<text x="62.4" y="58" transform="rotate(90 62.4 58)">R304</text>
<text x="79.7" y="56.8" transform="rotate(90 79.7 56.8)">R303</text>
<text x="35.2" y="66" transform="rotate(90 35.2 66)">VT302</text>
<text x="72.5" y="65.2" transform="rotate(90 72.5 65.2)">C307</text>
<text x="80.9" y="62.8" transform="rotate(90 80.9 62.8)">C306</text>
<text x="22" y="72" transform="rotate(90 22 72)">R308</text>
<text x="54.4" y="72" transform="rotate(90 54.4 72)">R307</text>
<text x="84.5" y="72" transform="rotate(90 84.5 72)">R306</text>
<text x="100.2" y="67.2" transform="rotate(90 100.2 67.2)">VT301</text>
<text x="115.8" y="72" transform="rotate(90 115.8 72)">R305</text>
<text x="46.3" y="74" transform="rotate(90 46.3 74)">C309</text>
<text x="92.9" y="73.6" transform="rotate(90 92.9 73.6)">C308</text>
<text x="22" y="81.6" transform="rotate(90 22 81.6)">R310</text>
<text x="35.2" y="81.6" transform="rotate(90 35.2 81.6)">VT304</text>
<text x="56.9" y="82.8" transform="rotate(90 56.9 82.8)">VD304</text>
<text x="65.3" y="82.8" transform="rotate(90 65.3 82.8)">VD303</text>
<text x="100.2" y="80.4" transform="rotate(90 100.2 80.4)">VT303</text>
<text x="115.8" y="81.6" transform="rotate(90 115.8 81.6)">R309</text>
<text x="23.2" y="85.5" transform="rotate(90 23.2 85.5)">-U</text>
<text x="85.7" y="85.2" transform="rotate(90 85.7 85.2)">PR</text>
<text x="112.2" y="85.1" transform="rotate(90 112.2 85.1)">+U</text>
<text x="18.4" y="90.4" transform="rotate(90 18.4 90.4)">C311</text>
<text x="25.6" y="93.6" transform="rotate(90 25.6 93.6)">R312</text>
<text x="114.6" y="93.6" transform="rotate(90 114.6 93.6)">R311</text>
<text x="119.4" y="90.4" transform="rotate(90 119.4 90.4)">C310</text>
<text x="30.4" y="99.7" transform="rotate(90 30.4 99.7)">R314</text>
<text x="41.2" y="97.5" transform="rotate(90 41.2 97.5)">+5</text>
<text x="106.2" y="99.7" transform="rotate(90 106.2 99.7)">R313</text>
<text x="23.2" y="105.7" transform="rotate(90 23.2 105.7)">VT306</text>
<text x="46.7" y="102.4" transform="rotate(90 46.7 102.4)">R316</text>
<text x="95.3" y="102.4" transform="rotate(90 95.3 102.4)">R315</text>
<text x="104.9" y="106.8" transform="rotate(90 104.9 106.8)">VD305</text>
<text x="112.2" y="105.7" transform="rotate(90 112.2 105.7)">VT305</text>
<text x="32.8" y="108.1" transform="rotate(90 32.8 108.1)">VD306</text>
<text x="21.5" y="114.5" transform="rotate(90 21.5 114.5)">R320</text>
<text x="31.6" y="114.1" transform="rotate(90 31.6 114.1)">R319</text>
<text x="44.8" y="118.9" transform="rotate(90 44.8 118.9)">VT310</text>
<text x="62.9" y="115.3" transform="rotate(90 62.9 115.3)">VT308</text>
<text x="84.5" y="115.3" transform="rotate(90 84.5 115.3)">VT307</text>
<text x="95.3" y="118.9" transform="rotate(90 95.3 118.9)">VT309</text>
<text x="109.8" y="114.5" transform="rotate(90 109.8 114.5)">R318</text>
<text x="121.3" y="114.5" transform="rotate(90 121.3 114.5)">R317</text>
<text x="50.3" y="122.9" transform="rotate(90 50.3 122.9)">R324</text>
<text x="61.6" y="122.9" transform="rotate(90 61.6 122.9)">R323</text>
<text x="82.8" y="122.9" transform="rotate(90 82.8 122.9)">R322</text>
<text x="93.6" y="122.9" transform="rotate(90 93.6 122.9)">R321</text>
<text x="107.4" y="124.9" transform="rotate(90 107.4 124.9)">+5</text>
<text x="44.8" y="130.1" transform="rotate(90 44.8 130.1)">C313</text>
<text x="49.6" y="130.4" transform="rotate(90 49.6 130.4)">4</text>
<text x="55.2" y="127.7" transform="rotate(90 55.2 127.7)">R326</text>
<text x="88.9" y="127.7" transform="rotate(90 88.9 127.7)">R325</text>
<text x="92.9" y="130.4" transform="rotate(90 92.9 130.4)">1</text>
<text x="96.5" y="130.1" transform="rotate(90 96.5 130.1)">C312</text>
<text x="21.5" y="136.1" transform="rotate(90 21.5 136.1)">R330</text>
<text x="32.8" y="134.5" transform="rotate(90 32.8 134.5)">VT314</text>
<text x="43.6" y="135.3" transform="rotate(90 43.6 135.3)">6</text>
<text x="48.4" y="134.5" transform="rotate(90 48.4 134.5)">VT313</text>
<text x="52" y="135.3" transform="rotate(90 52 135.3)">5</text>
<text x="65.3" y="135.7" transform="rotate(90 65.3 135.7)">R328</text>
<text x="77.3" y="135.7" transform="rotate(90 77.3 135.7)">R327</text>
<text x="88.1" y="135.3" transform="rotate(90 88.1 135.3)">3</text>
<text x="91.7" y="134.5" transform="rotate(90 91.7 134.5)">VT312</text>
<text x="95.3" y="135.3" transform="rotate(90 95.3 135.3)">2</text>
<text x="107.4" y="134.5" transform="rotate(90 107.4 134.5)">VT311</text>
<text x="121.3" y="136.1" transform="rotate(90 121.3 136.1)">R329</text>
<text x="29.2" y="145.3" transform="rotate(90 29.2 145.3)">VT316</text>
<text x="58" y="147.7" transform="rotate(90 58 147.7)">R331</text>
<text x="67.7" y="148.2" transform="rotate(90 67.7 148.2)">C314</text>
<text x="111" y="145.3" transform="rotate(90 111 145.3)">VT315</text>
<text x="31.6" y="155" transform="rotate(90 31.6 155)">VD310</text>
<text x="40" y="154.8" transform="rotate(90 40 154.8)">VD312</text>
<text x="56.9" y="154.2" transform="rotate(90 56.9 154.2)">C316</text>
<text x="62.9" y="155" transform="rotate(90 62.9 155)">VD309</text>
<text x="79.7" y="155" transform="rotate(90 79.7 155)">VD308</text>
<text x="91.7" y="154.2" transform="rotate(90 91.7 154.2)">C315</text>
<text x="103.8" y="154.8" transform="rotate(90 103.8 154.8)">VD311</text>
<text x="111" y="155" transform="rotate(90 111 155)">VD307</text>
<text x="49.8" y="161.1">+</text>
<text x="76.1" y="156.1" transform="rotate(90 76.1 156.1)">KT302</text>
<text x="93.1" y="161.1">+</text>
<text x="48.4" y="165" transform="rotate(90 48.4 165)">C318</text>
<text x="67.7" y="165.6" transform="rotate(90 67.7 165.6)">VD313</text>
<text x="91.7" y="165" transform="rotate(90 91.7 165)">C317</text>
<text x="16" y="169.4" transform="rotate(90 16 169.4)">-55</text>
<text x="37.6" y="169.4" transform="rotate(90 37.6 169.4)">-12</text>
<text x="72.5" y="169.8" transform="rotate(90 72.5 169.8)">OUT AM</text>
<text x="101.3" y="169.4" transform="rotate(90 101.3 169.4)">+12</text>
<text x="123" y="169.4" transform="rotate(90 123 169.4)">+55</text>
<text x="31.6" y="177.8" transform="rotate(90 31.6 177.8)">KT303</text>
<text x="66.5" y="183" transform="rotate(90 66.5 183)">OUT AM</text>
<text x="58" y="194.9" transform="rotate(90 58 194.9)">OnF</text>
<text x="59.3" y="203.6" transform="rotate(90 59.3 203.6)">G</text>
<text x="62.9" y="203.2" transform="rotate(90 62.9 203.2)">VT317</text>
<text x="79.7" y="199.7" transform="rotate(90 79.7 199.7)">OUT i</text>
<text x="55.6" y="206.1" transform="rotate(90 55.6 206.1)">D</text>
<text x="60.5" y="206.1" transform="rotate(90 60.5 206.1)">S</text>
<text x="62.9" y="209.8" transform="rotate(90 62.9 209.8)">6</text>
<text x="67.4" y="209.8" transform="rotate(90 67.4 209.8)">1</text>
<text x="69.9" y="209.1" transform="rotate(90 69.9 209.1)">14</text>
<text x="56.9" y="211.3" transform="rotate(90 56.9 211.3)">VD314</text>
<text x="62.9" y="215.9" transform="rotate(90 62.9 215.9)">2</text>
<text x="67.4" y="215.9" transform="rotate(90 67.4 215.9)">7</text>
<text x="70.1" y="215.9" transform="rotate(90 70.1 215.9)">8</text>
<text x="72.2" y="212" transform="rotate(90 72.2 212)">K301</text>
<text x="50.3" y="221.5" transform="rotate(90 50.3 221.5)">R333</text>
<text x="68.9" y="220.8" transform="rotate(90 68.9 220.8)">R332</text>
<text x="61.6" y="222.3" transform="rotate(90 61.6 222.3)">+5</text>
<text x="44.8" y="229.4" transform="rotate(90 44.8 229.4)">VD316</text>
<text x="62.9" y="229.4" transform="rotate(90 62.9 229.4)">VD315</text>
<text x="44.8" y="237.8" transform="rotate(90 44.8 237.8)">VD318</text>
<text x="62.9" y="237.8" transform="rotate(90 62.9 237.8)">VD317</text>
<text x=".6" y="244" transform="rotate(90 .6 244)">Копировал</text>
<text x="51.8" y="246.7" transform="rotate(90 51.8 246.7)">DA302.2</text>
<text x="69.8" y="246.5" transform="rotate(90 69.8 246.5)">DA302.1</text>
<text x="58" y="253.3" transform="rotate(90 58 253.3)">R334</text>
<text x="53.3" y="259.8" transform="rotate(90 53.3 259.8)">0V</text>
<text x="61.6" y="258.4" transform="rotate(90 61.6 258.4)">-15</text>
<text x="66.5" y="258.4" transform="rotate(90 66.5 258.4)">+15</text>
<text x="59" y="268.8" transform="rotate(90 59 268.8)">DA303</text>
<text x=".6" y="277.6" transform="rotate(90 .6 277.6)">Формат А4x3</text>
<text x="48.4" y="280" transform="rotate(90 48.4 280)">-15</text>
<text x="55.6" y="280" transform="rotate(90 55.6 280)">+15</text>
<text x="50.8" y="284.5" transform="rotate(90 50.8 284.5)">insF</text>
<text x="138.6" y="284.9" transform="rotate(90 138.6 284.9)">SORS</text>
</g>
</svg>
